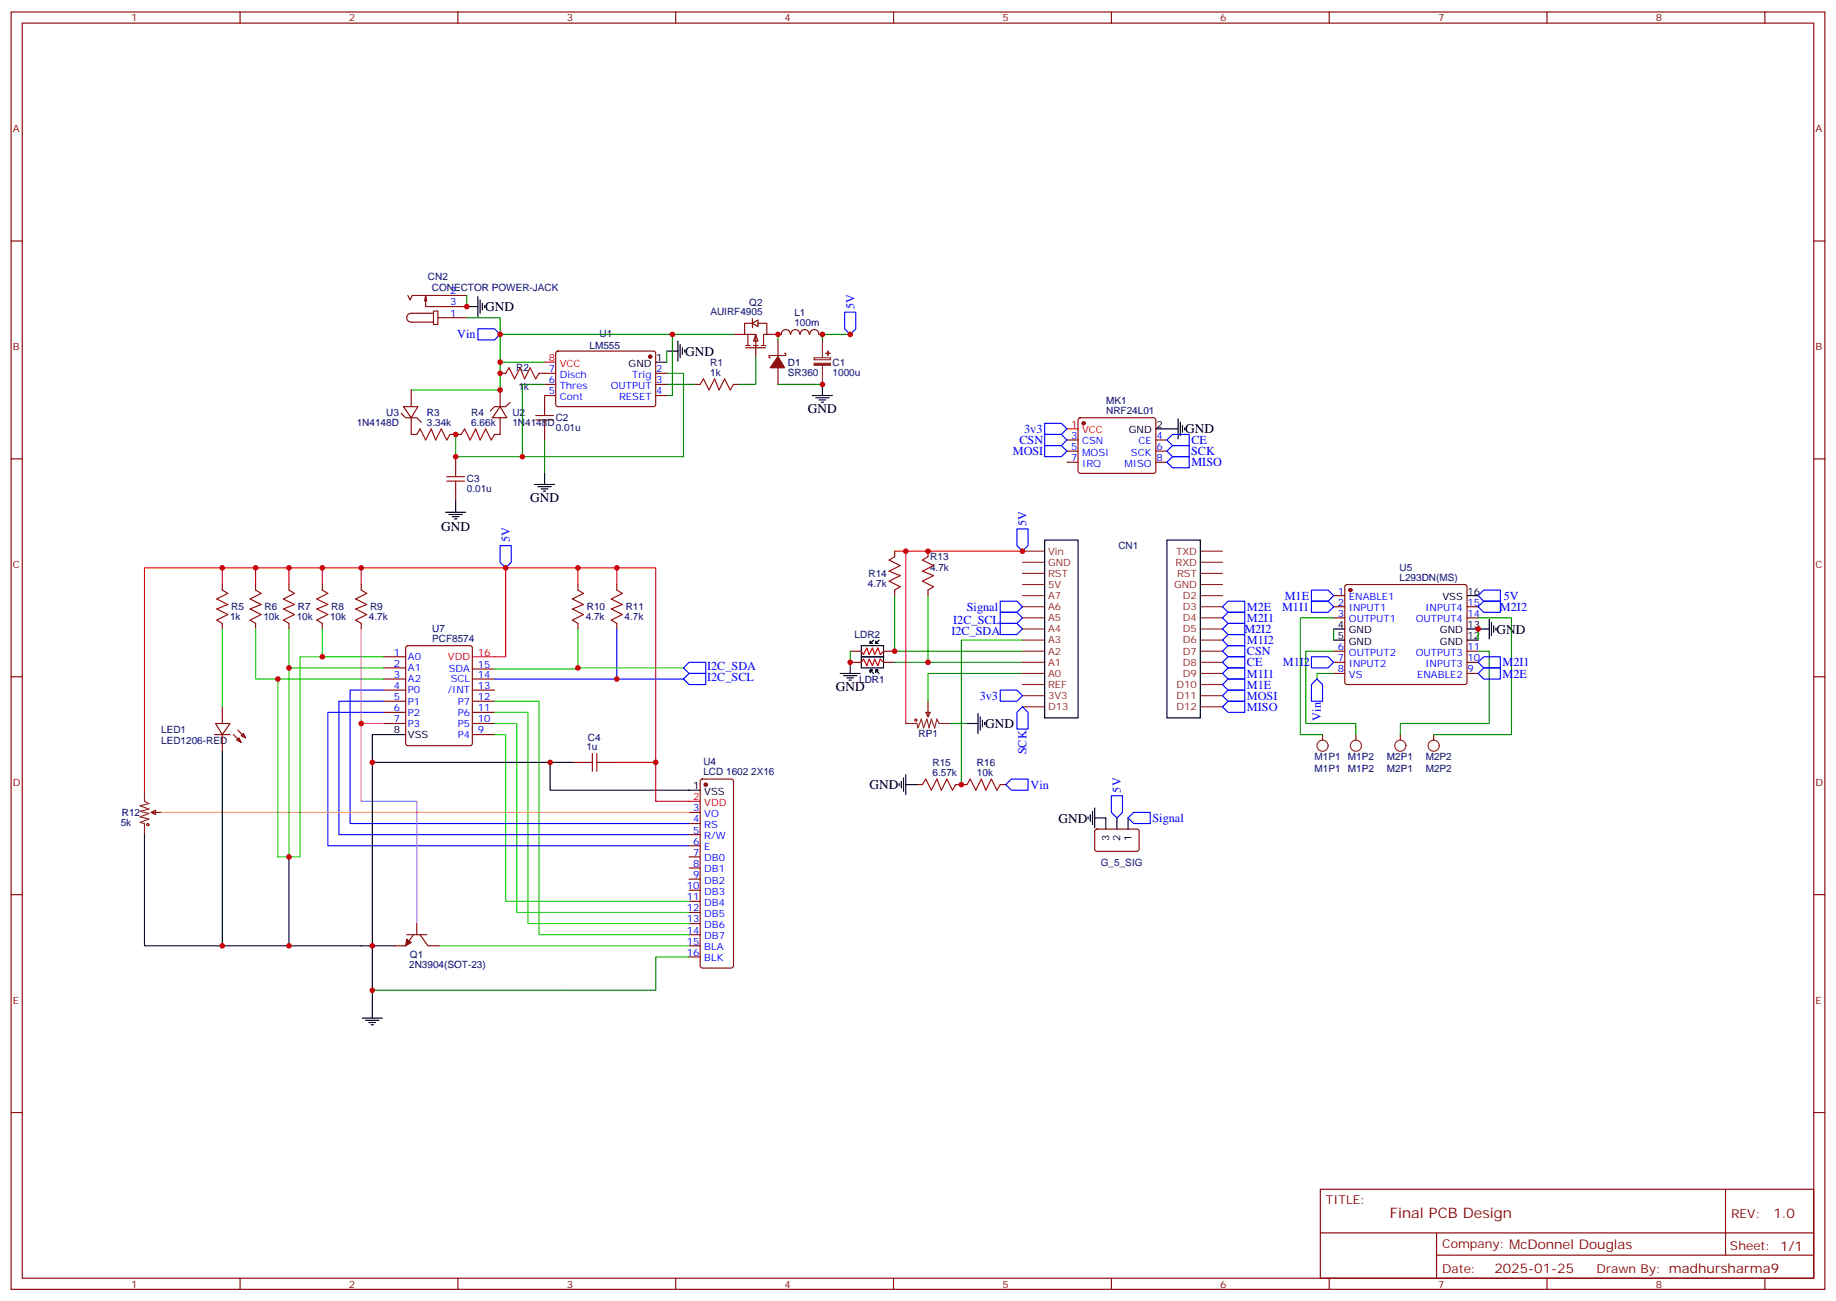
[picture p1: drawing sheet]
<svg xmlns="http://www.w3.org/2000/svg" width="583mm" height="413mm" viewBox="0 0 583 413" stroke-linecap="round" stroke-linejoin="round" font-family="sans-serif">
<g fill="none" stroke="#870000" stroke-width=".35">
<path d="M3.5 3.8h575.8v405.4h-575.8zM7.1 7.3h568.6v398.3h-568.6zM76.2 3.8v3.5M145.3 3.8v3.5M214.5 3.8v3.5M283.6 3.8v3.5M352.8 3.8v3.5M421.9 3.8v3.5M491.1 3.8v3.5M560.2 3.8v3.5M3.5 76.5h3.6M575.7 76.5h3.6"/>
<path d="M172.9 118.5h3.5M176.6 111.6l.5-.2 30.6 .1 .4 .6v16.5l-.7 .4h-30.6l-.4-.7v-16.2zM208.1 118.5h3.6M172.9 122h3.5M172.9 125.5h3.5M208.1 122h3.6M208.1 125.5h3.6M3.5 145.6h3.6M575.7 145.6h3.6M3.5 214.8h3.6M575.7 214.8h3.6M3.5 283.9h3.6"/>
<path d="M575.7 283.9h3.6M3.5 353.1h3.6M575.7 353.1h3.6M419.1 377.4h156.6v28.2h-156.6zM547.7 377.4v20.9M419.1 391.2h156.5M456 398.3h119.6M456 391.2v14.2M76.2 405.6v3.6M145.3 405.6v3.6M214.5 405.6v3.6M283.6 405.6v3.6"/>
<path d="M352.8 405.6v3.6M421.9 405.6v3.6M491.1 405.6v3.6M560.2 405.6v3.6"/>
</g>
<path d="M172.9 114.9h3.5" fill="none" stroke="#f00" stroke-width=".35"/>
<path d="M208.1 114.9h3.6" fill="none" stroke="#000" stroke-width=".35"/>
<circle cx="206.4" cy="113.2" r=".53" fill="#870000" stroke="#870000" stroke-width=".35"/>
<g fill="#fff" stroke="#870000" stroke-width=".35">
<path d="M239.9 106.1l.7 2.1h-1.4z"/>
<path d="M238.8 102.6l1.8-1.1v2.1z"/>
</g>
<g fill="none" stroke="#870000" stroke-width=".35">
<path d="M129.5 93.8l.7 1.4 .7-1.4h17.3M134.8 95.5l.3-1.7v3.5h13.1M135.1 93.8l.4 1.7M137.6 98.7h1.4v4.2h-1.4zM137.6 99.4h-7.1a1.41 1.41 0 0 0-1.4 1.4 1.41 1.41 0 0 0 1.4 1.4h7.1M139 100.8h9.2M158.7 118.5h1.8M171.1 118.5h1.8M232.8 106.1h3.6M236.7 110.3h6.4M236.7 109.6h1.4M237.4 106.1v3.5"/>
<path d="M238.8 102.6h-2.4v3.5h3.5v7.1M238.8 101.2v2.8M239.2 109.6h1.4M240.6 102.6h2.8v3.5h-1v3.5M241.7 109.6h1.4M243.4 106.1h4.6M246.9 107.9v5.3M246.9 116.7v5.3M248 106.1a1.41 1.41 0 0 1 1.5-1.5 1.41 1.41 0 0 1 1.4 1.5M249.1 112.1h.3v.7h-5.3v.7h.4M251 106.1a1.41 1.41 0 0 1 1.4-1.5 1.41 1.41 0 0 1 1.4 1.5M254 106.1a1.41 1.41 0 0 1 1.4-1.5 1.41 1.41 0 0 1 1.4 1.5"/>
<path d="M257.1 106.1a1.41 1.41 0 0 1 1.4-1.5 1.41 1.41 0 0 1 1.4 1.5M260 106.1h1.1M127.4 131.2l1.4 1.4h3.5l1.4 1.4M128.1 129h4.5l-2.1 3.6zM130.5 123.8v5.2M130.5 132.6v5.3h1.8M142.9 137.9h3.5M158.7 129l2.2 3.6h-4.6zM158.7 123.8v5.2M158.7 132.6v5.3h-1.7M161.9 127.6l-1.4 1.4h-3.5l-1.4 1.5M172.9 125.5v3.5"/>
<path d="M172.9 136.1v3.5M220.5 122h1.7M232.8 122h1.8M338.7 139.6h3.5M342.4 132.8l.5-.2h23.3l.5 .2 .2 .5-.1 16.5-.6 .4-23.6-.1-.4-.6v-16.2zM366.9 139.6h3.5M144.6 144.9v3.5M144.6 155.5v3.5M338.7 146.7h3.5M338.7 143.2h3.5M366.9 146.7h3.5M366.9 143.2h3.5"/>
<path d="M284 174.9v1.8M294.6 174.9v1.8M70.6 185.5v1.8M70.6 197.8v1.8M81.1 185.5v1.8M81.1 197.8v1.8M91.7 185.5v1.8M91.7 197.8v1.8M102.3 185.5v1.8M102.3 197.8v1.8M114.7 185.5v1.8M114.7 197.8v1.8"/>
<path d="M183.4 185.5v1.8M183.4 197.8v1.8M195.8 185.5v1.8M195.8 197.8v1.8M284 187.3v1.7M294.6 187.3v1.7M423.3 189h3.6M423.3 192.5h3.6M423.3 196.1h3.6M427.1 185.7l.5-.2h37.4l.5 .2 .2 .5v30.3l-.3 .5-.4 .2h-37.4l-.5-.2-.2-.5v-30.3zM465.7 192.5h3.5M465.7 196.1h3.5"/>
<path d="M121.7 208.4h7.1M121.7 211.9h7.1M121.7 215.5h7.1M121.7 219h7.1M129 205.1l.5-.2h19.7l.7 .4v30.6l-.4 .7h-20l-.7-.4v-30.6zM149.9 215.5h7.1M149.9 219h7.1M149.9 212.3h7.1M269.9 210.2h3.5M269.9 206.7h3.5M280.5 210.2h3.5M280.5 206.7h3.5"/>
<path d="M423.3 210.2h3.6M423.3 206.7h3.6M423.3 213.7h3.6M465.7 210.2h3.5M465.7 206.7h3.5M465.7 213.7h3.5M68.1 233.1h4.9M68.4 229.6h4.6l-2.4 3.5zM70.6 224.3v5.3M70.6 233.1v5.3M74.1 233.1l2.5 2.5M75.5 231.7l2.5 2.5"/>
<path d="M75.8 234.2l.8 1.4-1.5-.7zM76.6 233.5l.7-.7 .7 1.4zM121.7 222.5h7.1M121.7 226.1h7.1M121.7 229.6h7.1M149.9 222.5h7.1M149.9 226.1h7.1M149.9 229.6h7.1M149.9 233.1h7.1M293.9 226.1h1.4l-.7 1.4zM294.6 222.5v5M419.8 233.1v1.8"/>
<path d="M430.4 233.1v1.8M444.5 233.1v1.8M455.1 233.1v1.8M48 257.8l1.4-.7v1.4zM48 257.8h3.2M181.7 241.9h3.5M192.3 241.9h3.5M218.7 257.8h3.5M222.5 247.4l.5-.2h9.1l.5 .2 .2 .5v58.6l-.2 .5-.5 .2h-9.1l-.5-.2-.3-.5v-58.6zM291 249h1.8M303.4 249h3.5M317.5 249h1.8"/>
<path d="M218.7 261.3h3.5M218.7 264.9h3.5M218.7 268.4h3.5M218.7 271.9h3.5M218.7 275.4h3.5M218.7 279h3.5M347.7 263.3l.5-.2 13 .1 .4 .6-.1 5.9-.6 .5-13-.1-.4-.6v-5.7zM129.1 296.6h6.4M131.2 296.6l-2.4 3.5h-3.6M132.3 293.1v3.5M133.3 296.6l2.5 3.5h3.5M218.7 282.5h3.5"/>
<path d="M218.7 286h3.5M218.7 289.6h3.5M218.7 293.1h3.5M218.7 296.6h3.5M218.7 300.1h3.5M218.7 303.7h3.5"/>
</g>
<g fill="none" stroke="#a10000" stroke-width=".35">
<path d="M160.5 118.5l1.1-1.8 1.7 3.5 1.8-3.5 1.4 3.5 1.8-3.5 1.7 3.5 1.1-1.7M132.3 137.9l1-1.8 1.8 3.5 1.8-3.5 1.4 3.5 1.8-3.5 1.7 3.5 1.1-1.7M146.4 137.9l1.1-1.8 1.7 3.5 1.8-3.5 1.4 3.5 1.8-3.5 1.7 3.5 1.1-1.7M170 133.3h5.7M170 131.9h5.7M172.9 129v2.9M172.9 133.3v2.8M222.2 122l1.1-1.8 1.8 3.6 1.7-3.6 1.4 3.6 1.8-3.6 1.8 3.6 1-1.8M141.8 152.7h5.7M141.8 151.3h5.7M144.6 148.4v2.9M144.6 152.7v2.8"/>
<path d="M284 176.7l-1.8 1 3.6 1.8-3.6 1.8 3.6 1.4-3.6 1.7 3.6 1.8-1.8 1.1M294.6 176.7l-1.8 1 3.5 1.8-3.5 1.8 3.5 1.4-3.5 1.7 3.5 1.8-1.7 1.1M70.6 187.3l1.7 1-3.5 1.8 3.5 1.7-3.5 1.5 3.5 1.7-3.5 1.8 1.8 1M81.1 187.3l1.8 1-3.5 1.8 3.5 1.7-3.5 1.5 3.5 1.7-3.5 1.8 1.7 1M91.7 187.3l1.8 1-3.5 1.8 3.5 1.7-3.5 1.5 3.5 1.7-3.5 1.8 1.7 1M102.3 187.3l1.8 1-3.6 1.8 3.6 1.7-3.6 1.5 3.6 1.7-3.6 1.8 1.8 1M114.7 187.3l1.7 1-3.5 1.8 3.5 1.7-3.5 1.5 3.5 1.7-3.5 1.8 1.8 1M183.4 187.3l1.8 1-3.5 1.8 3.5 1.7-3.5 1.5 3.5 1.7-3.5 1.8 1.7 1M195.8 187.3l1.8 1-3.6 1.8 3.6 1.7-3.6 1.5 3.6 1.7-3.6 1.8 1.8 1M188 239.1v5.7M189.4 239.1v5.7M185.2 241.9h2.8"/>
<path d="M189.4 241.9h2.9M292.8 249l1.1-1.8 1.7 3.6 1.8-3.6 1.4 3.6 1.8-3.6 1.7 3.6 1.1-1.8M306.9 249l1.1-1.8 1.7 3.6 1.8-3.6 1.4 3.6 1.8-3.6 1.7 3.6 1.1-1.8"/>
<circle cx="290.7" cy="228.5" r=".35"/>
<circle cx="46.9" cy="261.7" r=".35"/>
</g>
<g fill="none" stroke="#008700" stroke-width=".35">
<path d="M148.2 93.8v3.5M148.2 100.8h10.5v5.3M158.7 114.9v8.9h-28.2M211.7 118.5h5.3v26.4h-51.2M211.7 111.4v3.5M213.4 106.1v19.4h-1.7M232.8 106.1h-74.1v8.8h14.2M239.9 113.2v8.8h-5.3M246.9 106.1v1.8M269.9 106.1h-8.8v1.8M172.9 122h-7.1v22.9h-21.2v-7M172.9 139.6v10.6"/>
<path d="M211.7 122h8.8M246.9 122h14.2M284 189v17.7h40.6M294.6 189v21.2M423.3 196.1h-10.6v37h7.1M423.3 199.6v3.5M469.2 196.1h10.6v37h-24.7M469.2 199.6v3.5M269.9 206.7v3.5M284 210.2h40.6M324.6 213.7h-30v8.8M324.6 203.1h-19.4v45.9"/>
<path d="M423.3 206.7h-8.8v22.9h15.9v3.5M423.3 213.7h-5.3v1.8M469.2 206.7h3.5v22.9h-28.2v3.5M301.6 229.6h5.3M218.7 303.7h-10.6v10.6h-89.9"/>
</g>
<g fill="#870000" stroke="#870000" stroke-width=".35">
<path d="M246.9 113.2l2.2 3.5h-4.6z"/>
<path d="M129.1 298l1.4 1.1-1.7 1z"/>
<circle cx="224" cy="249" r=".53"/>
<circle cx="428.6" cy="187.3" r=".53"/>
<circle cx="344" cy="134.3" r=".53"/>
</g>
<g fill="none" stroke="#8c2424" stroke-width=".35">
<path d="M258.4 113.5h5.2v.7h-5.2zM261.1 107.9v5.6M261.1 116v6M324.6 178.4h7M324.6 174.9h7M381 178.4h7.1M381 174.9h7.1M324.6 199.6h7M324.6 196.1h7M324.6 192.5h7M324.6 189h7M324.6 185.5h7"/>
<path d="M324.6 182h7M381 199.6h7.1M381 196.1h7.1M381 192.5h7.1M381 189h7.1M381 185.5h7.1M381 182h7.1M324.6 217.2h7M324.6 213.7h7M324.6 210.2h7M324.6 206.7h7M324.6 203.1h7"/>
<path d="M381 217.2h7.1M381 213.7h7.1M381 210.2h7.1M381 206.7h7.1M381 203.1h7.1M287.5 229.6h3.5l.4 1.4 1.1-2.8 .7 2.8 1-2.8 .7 2.8 .7-2.8 1.1 2.8 .7-2.8 .7 1.4h3.5M324.6 220.8h7M324.6 224.3h7M381 220.8h7.1M381 224.3h7.1M45.9 250.8v3.5l1.4 .7-2.9 .7 2.9 1.1-2.9 .7 2.9 .7-2.9 1 2.9 .7-2.9 1.1 1.5 .3v3.6"/>
<circle cx="419.8" cy="236.6" r="1.76"/>
<circle cx="430.4" cy="236.6" r="1.76"/>
<circle cx="444.5" cy="236.6" r="1.76"/>
<circle cx="455.1" cy="236.6" r="1.76"/>
</g>
<g fill="#8c2424" stroke="#8c2424" stroke-width=".35">
<path d="M258.4 115.3h5.2v.6h-5.2z"/>
<path d="M262.1 112.1h1.4z"/>
<path d="M262.8 111.4v1.4z"/>
</g>
<g fill="none" stroke="#000" stroke-width=".35">
<path d="M148.2 97.3h3.5M151.7 94.1v6.4M152.4 95.2v4.2M153.1 96.2v2.2M153.8 96.9v.7M211.7 111.4h3.5M215.2 108.2v6.4M215.9 109.3v4.2M216.6 110.3v2.2M217.3 111.1v.7M257.9 125.5h6.3M258.9 126.2h4.3"/>
<path d="M260 126.9h2.1M260.7 127.6h.7M261.1 122v3.5M366.9 136.1h7M373.9 132.9v6.4M374.6 134v4.2M375.4 135v2.2M376.1 135.7v.8M144.6 159v3.6M169.7 153.7h6.3M170.7 154.4h4.3M171.8 155.2h2.1"/>
<path d="M172.5 155.9h.7M172.9 150.2v3.5M141.5 162.6h6.3M142.5 163.3h4.3M143.6 164h2.1M144.3 164.7h.7M331.6 171.4h10.6v56.4h-10.6zM370.4 171.4h10.6v56.4h-10.6zM423.3 199.6h3.6M465.7 199.6h7M465.7 189h3.5M472.7 196.4v6.4"/>
<path d="M473.4 197.5v4.2M474.1 198.5v2.2M474.8 199.2v.8M266.7 213.7h6.3M267.8 214.4h4.2M268.8 215.1h2.1M269.5 215.8h.7M269.9 210.2v3.5M273.4 208.4h7.1v3.5h-7.1zM273.4 204.9h7.1v3.5h-7.1zM276.2 212.7h.7h-.7v.7v-.7l1.1 1M277.3 203.1l-1.1 1.1v-.7v.7h.7h-.7"/>
<path d="M278 212.7h.7h-.7v.7v-.7l1 1M279 203.1l-1 1.1v-.7v.7h.7h-.7M423.3 203.1h3.6M465.7 203.1h3.5M70.6 238.4v61.7M128.8 233.1h-10.6v8.8h63.5M306.9 229.6h3.5M310.4 226.4v6.4M311.1 227.5v4.2M311.9 228.5v2.1M312.6 229.2v.7M118.2 241.9v81.2"/>
<path d="M174.6 241.9v8.9h47.6M285.4 248.6v.7M286.1 247.9v2.1M286.8 246.9v4.2M287.5 249h3.5M287.5 245.8v6.4M345.4 259.2v.7M346.1 258.5v2.1M346.8 257.5v4.2M347.5 259.6h3.5v3.5M347.5 256.4v6.3M354.5 259.6v3.5"/>
<path d="M358.1 259.6v3.5M45.9 264.9v35.2h79.3M91.7 271.9v28.2M115 323.1h6.4M116.1 323.8h4.2M117.1 324.5h2.1M117.8 325.2h.7"/>
</g>
<g fill="none" stroke="#00f" stroke-width=".35">
<path d="M268.1 99.1h3.5v5.3l-1.7 1.7-1.8-1.7zM151.7 104.4h5.3l1.7 1.7-1.7 1.8h-5.3zM331.6 134.3h5.3l1.8 1.8-1.8 1.8h-5.3zM331.6 137.9h5.3l1.8 1.7-1.8 1.8h-5.3zM370.4 139.6l1.8-1.7h5.3v3.5h-5.3zM331.6 141.4h5.3l1.8 1.8-1.8 1.7h-5.3zM370.4 143.2l1.8-1.8h5.3v3.5h-5.3zM370.4 146.7l1.8-1.8h5.3v3.5h-5.3zM158.7 173.1h3.6v5.3l-1.8 1.8-1.8-1.8zM322.8 167.9h3.5v5.2l-1.7 1.8-1.8-1.8zM195.8 199.6v15.9h-38.8M317.5 194.3h5.3l1.8 1.8-1.8 1.7h-5.3z"/>
<path d="M317.5 197.8h5.3l1.8 1.8-1.8 1.8h-5.3zM317.5 190.8h5.3l1.8 1.7-1.8 1.8h-5.3zM388.1 196.1l1.7-1.8h5.3v3.5h-5.3zM389.8 190.8h5.3v3.5h-5.3l-1.7-1.8zM389.8 197.8h5.3v3.6h-5.3l-1.7-1.8zM416.3 187.3h5.3l1.7 1.7-1.7 1.8h-5.3zM416.3 190.8h5.3l1.7 1.7-1.7 1.8h-5.3zM469.2 192.5l1.8-1.7h5.2v3.5h-5.2zM469.2 189l1.8-1.7h5.2v3.5h-5.2zM121.7 219h-10.6v42.3h107.6M195.8 215.5h21.2M217 211.9l1.7-1.7h5.3v3.5h-5.3z"/>
<path d="M217 215.5l1.7-1.8h5.3v3.5h-5.3zM317.5 219h5.3l1.8 1.8-1.8 1.7h-5.3zM388.1 206.7l1.7-1.8h5.3v3.5h-5.3zM388.1 210.2l1.7-1.8h5.3v3.5h-5.3zM388.1 217.2l1.7-1.7h5.3v3.5h-5.3zM388.1 203.1l1.7-1.7h5.3v3.5h-5.3zM389.8 211.9h5.3v3.6h-5.3l-1.7-1.8zM416.3 208.4h5.3l1.7 1.8-1.7 1.7h-5.3zM418 215.5l1.8 1.7v5.3h-3.5v-5.3zM469.2 213.7l1.8-1.8h5.2v3.6h-5.2zM469.2 210.2l1.8-1.8h5.2v3.5h-5.2zM121.7 226.1h-17.6v42.3h114.6"/>
<path d="M121.7 222.5h-14.1v42.4h111.1M322.8 226.1l1.8-1.8 1.7 1.8v5.3h-3.5zM388.1 220.8l1.7-1.8h5.3v3.5h-5.3zM389.8 222.5h5.3v3.6h-5.3l-1.7-1.8zM319.3 249l1.7-1.8h5.3v3.6h-5.3zM352.8 252.5h3.5v5.3l-1.8 1.8-1.7-1.8zM358.1 259.6l1.7-1.8h5.3v3.5h-5.3z"/>
</g>
<g fill="none" stroke="#f00" stroke-width=".35">
<path d="M338.7 136.1h3.5M284 174.9h40.6M287.5 174.9v54.7M70.6 180.2h-24.7v70.6M81.1 180.2h-10.5v5.3M91.7 180.2h-10.6v5.3M102.3 180.2h-10.6v5.3M114.7 180.2h-12.4v5.3M160.5 180.2v28.2h-10.6M160.5 180.2h35.3v5.3M160.5 180.2h-45.8v5.3M183.4 180.2v5.3"/>
<path d="M195.8 180.2h12.3v74.1h14.1M195.8 241.9h12.3"/>
</g>
<path d="M70.6 199.6v24.7M81.1 199.6v15.9h40.6M91.7 199.6v12.3h30M102.3 199.6v8.8h19.4M183.4 199.6v12.7h-26.4M157 222.5h14.1v74.1h47.6M157 226.1h10.6v67h51.1M157 229.6h7v60h54.7M157 233.1h3.5v52.9h58.2" fill="none" stroke="#0c0" stroke-width=".35"/>
<path d="M51.2 257.8h167.5" fill="none" stroke="#f90" stroke-width=".35"/>
<path d="M114.7 199.6v30h7M114.7 229.6v24.7h17.6v38.8" fill="none" stroke="#f0f" stroke-width=".35"/>
<path d="M91.7 211.9v60M102.3 208.4h-7.1v63.5h-7v-56.4M183.4 211.9h33.6M139.3 300.1h79.4" fill="none" stroke="#3c0" stroke-width=".35"/>
<path d="M273.4 210.2l.7-1.1 1.1 2.1 .7-2.1 1 2.1 .7-2.1 1.1 2.1 .7-2.1 1.1 1.1M273.4 206.7l.7 1 1.1-2.1 .7 2.1 1-2.1 .7 2.1 1.1-2.1 .7 2.1 1.1-1" fill="none" stroke="#c00" stroke-width=".35"/>
<g fill="#c00">
<circle cx="261.1" cy="122" r=".88"/>
<circle cx="246.9" cy="106.1" r=".88"/>
<circle cx="261.1" cy="106.1" r=".88"/>
<circle cx="158.8" cy="123.8" r=".88"/>
<circle cx="158.8" cy="118.5" r=".88"/>
<circle cx="158.8" cy="114.9" r=".88"/>
<circle cx="213.4" cy="106.1" r=".88"/>
<circle cx="158.8" cy="106.1" r=".88"/>
<circle cx="144.6" cy="137.9" r=".88"/>
<circle cx="144.6" cy="144.9" r=".88"/>
<circle cx="91.7" cy="271.9" r=".88"/>
<circle cx="118.2" cy="314.3" r=".88"/>
<circle cx="183.4" cy="211.9" r=".88"/>
<circle cx="183.4" cy="180.2" r=".88"/>
<circle cx="195.8" cy="180.2" r=".88"/>
<circle cx="174.6" cy="241.9" r=".88"/>
<circle cx="91.7" cy="211.9" r=".88"/>
<circle cx="70.6" cy="300.1" r=".88"/>
<circle cx="70.6" cy="180.2" r=".88"/>
<circle cx="102.3" cy="180.2" r=".88"/>
<circle cx="91.7" cy="180.2" r=".88"/>
<circle cx="81.1" cy="180.2" r=".88"/>
<circle cx="88.2" cy="215.5" r=".88"/>
<circle cx="102.3" cy="208.4" r=".88"/>
<circle cx="91.7" cy="300.1" r=".88"/>
<circle cx="114.7" cy="180.2" r=".88"/>
<circle cx="114.7" cy="229.6" r=".88"/>
<circle cx="118.2" cy="300.1" r=".88"/>
<circle cx="118.2" cy="241.9" r=".88"/>
<circle cx="208.1" cy="241.9" r=".88"/>
<circle cx="195.8" cy="215.5" r=".88"/>
<circle cx="269.9" cy="210.2" r=".88"/>
<circle cx="294.6" cy="210.2" r=".88"/>
<circle cx="165.8" cy="144.9" r=".88"/>
<circle cx="284" cy="206.7" r=".88"/>
<circle cx="305.2" cy="249" r=".88"/>
<circle cx="148.2" cy="97.3" r=".88"/>
<circle cx="469.2" cy="199.6" r=".88"/>
<circle cx="324.6" cy="174.9" r=".88"/>
<circle cx="287.5" cy="174.9" r=".88"/>
<circle cx="294.6" cy="174.9" r=".88"/>
<circle cx="160.5" cy="180.2" r=".88"/>
<circle cx="269.9" cy="106.1" r=".88"/>
</g>
<text font-size="4.6" fill="#800" x="441.2" y="386.4">Final PCB Design</text>
<g font-size="4.2">
<text x="154" y="98.7">GND</text>
<text x="217.5" y="112.8">GND</text>
<text x="256.5" y="131.2">GND</text>
<text x="376.2" y="137.5">GND</text>
<text x="168.3" y="159.4">GND</text>
<text x="140.1" y="168.6">GND</text>
<text x="475" y="201">GND</text>
<text x="265.3" y="219.4">GND</text>
<text x="312.7" y="231">GND</text>
<text x="276" y="250.4">GND</text>
<text x="336" y="261">GND</text>
</g>
<g font-size="4.2" fill="#800">
<text x="562.9" y="386.7">1.0</text>
<text x="474.4" y="404">2025-01-25</text>
</g>
<g font-size="3.9" fill="#00f">
<text x="271.2" y="97.9" transform="rotate(-90 271.2 97.9)">5V</text>
<text x="145.2" y="107.3">Vin</text>
<text x="325.1" y="137.4">3v3</text>
<text x="323.6" y="140.9">CSN</text>
<text x="378.2" y="140.9">CE</text>
<text x="321.5" y="144.4">MOSI</text>
<text x="378.1" y="144.5">SCK</text>
<text x="378.2" y="148">MISO</text>
<text x="325.8" y="166.8" transform="rotate(-90 325.8 166.8)">5V</text>
<text x="161.8" y="172" transform="rotate(-90 161.8 172)">5V</text>
<text x="407.8" y="190.3">M1E</text>
<text x="477.4" y="190.3">5V</text>
<text x="302.6" y="198">I2C_SCL</text>
<text x="306.9" y="193.8">Signal</text>
<text x="395.8" y="193.9">M2E</text>
<text x="395.8" y="197.4">M2I1</text>
<text x="407" y="193.8">M1I1</text>
<text x="476.1" y="193.9">M2I2</text>
<text x="302" y="201.4">I2C_SDA</text>
<text x="395" y="201">M2I2</text>
<text x="395.8" y="208">CSN</text>
<text x="395.8" y="204.4">M1I2</text>
<text x="224.5" y="212.7">I2C_SDA</text>
<text x="395.8" y="211.5">CE</text>
<text x="395.8" y="215">M1I1</text>
<text x="407.2" y="211.5">M1I2</text>
<text x="477" y="215">M2E</text>
<text x="477" y="211.5">M2I1</text>
<text x="224.5" y="216.2">I2C_SCL</text>
<text x="395.8" y="218.5">M1E</text>
<text x="311" y="222">3v3</text>
<text x="395.8" y="225.6">MISO</text>
<text x="395.8" y="222">MOSI</text>
<text x="419.2" y="228.7" transform="rotate(-90 419.2 228.7)">Vin</text>
<text x="325.8" y="239.4" transform="rotate(-90 325.8 239.4)">SCK</text>
<text x="327.1" y="250.3">Vin</text>
<text x="355.8" y="251.5" transform="rotate(-90 355.8 251.5)">5V</text>
<text x="365.8" y="260.8">Signal</text>
</g>
<g font-size="3.9" fill="#800">
<text x="420.9" y="382">TITLE:</text>
<text x="549.5" y="386.7">REV:</text>
<text x="457.8" y="396.2">Company: McDonnel Douglas</text>
<text x="549.1" y="396.8">Sheet: 1/1</text>
<text x="457.8" y="403.9">Date:</text>
<text x="506.8" y="403.9">Drawn By: madhursharma9</text>
</g>
<g font-size="3.2" fill="#800">
<text x="41.6" y="6.8">1</text>
<text x="110.8" y="6.8">2</text>
<text x="179.9" y="6.8">3</text>
<text x="249.1" y="6.8">4</text>
<text x="318.2" y="6.8">5</text>
<text x="387.3" y="6.8">6</text>
<text x="456.5" y="6.8">7</text>
<text x="525.6" y="6.8">8</text>
<text x="4.1" y="41.9">A</text>
<text x="576.3" y="41.9">A</text>
<text x="4.1" y="111.1">B</text>
<text x="576.3" y="111.1">B</text>
<text x="4.1" y="180.2">C</text>
<text x="576.3" y="180.2">C</text>
<text x="4.1" y="249.3">D</text>
<text x="576.3" y="249.3">D</text>
<text x="4.1" y="318.5">E</text>
<text x="576.3" y="318.5">E</text>
<text x="41.6" y="408.6">1</text>
<text x="110.8" y="408.6">2</text>
<text x="179.9" y="408.6">3</text>
<text x="249.1" y="408.6">4</text>
<text x="318.2" y="408.6">5</text>
<text x="387.3" y="408.6">6</text>
<text x="456.5" y="408.6">7</text>
<text x="525.6" y="408.6">8</text>
</g>
<g font-size="3.2" fill="#000080">
<text x="135.8" y="89">CN2</text>
<text x="137.1" y="92.2">CONECTOR POWER-JACK</text>
<text x="225.5" y="100.1">AUIRF4905</text>
<text x="237.8" y="97">Q2</text>
<text x="252.2" y="100.4">L1</text>
<text x="190.3" y="107">U1</text>
<text x="252.2" y="103.5">100m</text>
<text x="187.1" y="110.8">LM555</text>
<text x="163.9" y="117.8">R2</text>
<text x="225.4" y="119.2">1k</text>
<text x="225.4" y="116">R1</text>
<text x="250.1" y="119.3">SR360</text>
<text x="250.1" y="116.1">D1</text>
<text x="264.3" y="119.3">1000u</text>
<text x="264.3" y="116.1">C1</text>
<text x="164.6" y="123.8">1k</text>
<text x="122.6" y="132">U3</text>
<text x="135.5" y="131.9">R3</text>
<text x="149.6" y="131.9">R4</text>
<text x="162.6" y="132">U2</text>
<text x="351.1" y="131.4">NRF24L01</text>
<text x="351.1" y="128.2">MK1</text>
<text x="113.2" y="135.1">1N4148D</text>
<text x="135.5" y="135">3.34k</text>
<text x="149.6" y="135">6.66k</text>
<text x="162.6" y="135.1">1N4148D</text>
<text x="176.4" y="136.9">0.01u</text>
<text x="176.4" y="133.7">C2</text>
<text x="148.2" y="153.1">C3</text>
<text x="148.2" y="156.3">0.01u</text>
<text x="295.3" y="177.8">R13</text>
<text x="355" y="174.3">CN1</text>
<text x="275.7" y="183.1">R14</text>
<text x="295.2" y="181.3">4.7k</text>
<text x="444.2" y="184.3">L293DN(MS)</text>
<text x="444.2" y="181.1">U5</text>
<text x="275.5" y="186.3">4.7k</text>
<text x="73" y="196.8">1k</text>
<text x="73.4" y="193.6">R5</text>
<text x="83.6" y="196.8">10k</text>
<text x="84" y="193.6">R6</text>
<text x="94.2" y="196.8">10k</text>
<text x="94.5" y="193.6">R7</text>
<text x="104.8" y="196.8">10k</text>
<text x="105.1" y="193.6">R8</text>
<text x="117.1" y="196.8">4.7k</text>
<text x="117.5" y="193.6">R9</text>
<text x="185.9" y="196.8">4.7k</text>
<text x="186.3" y="193.6">R10</text>
<text x="198.3" y="196.8">4.7k</text>
<text x="198.6" y="193.6">R11</text>
<text x="137.2" y="203.8">PCF8574</text>
<text x="137.2" y="200.7">U7</text>
<text x="271.3" y="202.5">LDR2</text>
<text x="272.7" y="216.6">LDR1</text>
<text x="51.2" y="232.6">LED1</text>
<text x="51.2" y="236.1">LED1206-RED</text>
<text x="186.1" y="238.1">1u</text>
<text x="186.6" y="235.1">C4</text>
<text x="291.6" y="234">RP1</text>
<text x="223.3" y="246">LCD 1602 2X16</text>
<text x="223.3" y="242.8">U4</text>
<text x="296" y="242.9">R15</text>
<text x="310.1" y="242.9">R16</text>
<text x="417.3" y="241.3">M1P1</text>
<text x="417.3" y="244.8">M1P1</text>
<text x="427.9" y="241.3">M1P2</text>
<text x="427.9" y="244.8">M1P2</text>
<text x="440.2" y="241.3">M2P1</text>
<text x="440.2" y="244.8">M2P1</text>
<text x="452.5" y="241.3">M2P2</text>
<text x="452.5" y="244.8">M2P2</text>
<text x="296" y="246.2">6.57k</text>
<text x="310.1" y="246.2">10k</text>
<text x="38.3" y="262">5k</text>
<text x="38.7" y="258.9">R12</text>
<text x="349.4" y="274.8">G_5_SIG</text>
<text x="130.1" y="303.9">Q1</text>
<text x="129.9" y="307.1">2N3904(SOT-23)</text>
</g>
<g font-size="3.2" fill="#00f">
<text x="142.9" y="93.4">2</text>
<text x="142.9" y="100.5">1</text>
<text x="142.9" y="96.9">3</text>
<text x="174.2" y="118.1">7</text>
<text x="177.7" y="119.9">Disch</text>
<text x="200.7" y="119.9">Trig</text>
<text x="208.3" y="118.1">2</text>
<text x="174.2" y="121.6">6</text>
<text x="174.2" y="125.2">5</text>
<text x="177.7" y="123.4">Thres</text>
<text x="193.9" y="123.4">OUTPUT</text>
<text x="208.3" y="125.2">4</text>
<text x="208.3" y="121.6">3</text>
<text x="177.7" y="126.9">Cont</text>
<text x="196.5" y="126.9">RESET</text>
<text x="340" y="139.3">3</text>
<text x="340" y="142.8">5</text>
<text x="343.5" y="141">CSN</text>
<text x="361.4" y="141">CE</text>
<text x="367.1" y="142.8">6</text>
<text x="367.1" y="139.3">4</text>
<text x="340" y="146.3">7</text>
<text x="343.5" y="144.6">MOSI</text>
<text x="343.5" y="148.1">IRQ</text>
<text x="356.9" y="148.1">MISO</text>
<text x="359" y="144.6">SCK</text>
<text x="367.1" y="146.3">8</text>
<text x="424.7" y="188.7">1</text>
<text x="428.2" y="190.4">ENABLE1</text>
<text x="424.7" y="192.2">2</text>
<text x="424.7" y="195.7">3</text>
<text x="428.2" y="194">INPUT1</text>
<text x="428.2" y="197.5">OUTPUT1</text>
<text x="449.4" y="197.5">OUTPUT4</text>
<text x="452.4" y="194">INPUT4</text>
<text x="465.8" y="195.7">14</text>
<text x="465.8" y="192.2">15</text>
<text x="125" y="208.1">1</text>
<text x="129.5" y="209.5">A0</text>
<text x="424.7" y="206.3">6</text>
<text x="424.7" y="209.8">7</text>
<text x="428.2" y="208.1">OUTPUT2</text>
<text x="449.4" y="208.1">OUTPUT3</text>
<text x="465.8" y="209.8">10</text>
<text x="465.8" y="206.3">11</text>
<text x="125" y="211.6">2</text>
<text x="125" y="215.1">3</text>
<text x="129.5" y="213">A1</text>
<text x="142.4" y="213.4">SDA</text>
<text x="151.7" y="215.1">14</text>
<text x="151.7" y="211.9">15</text>
<text x="424.7" y="213.4">8</text>
<text x="428.2" y="211.6">INPUT2</text>
<text x="428.2" y="215.1">VS</text>
<text x="449.8" y="215.1">ENABLE2</text>
<text x="452.4" y="211.6">INPUT3</text>
<text x="465.8" y="213.4">9</text>
<text x="125" y="218.7">4</text>
<text x="129.5" y="216.5">A2</text>
<text x="129.5" y="220.1">P0</text>
<text x="142.1" y="220.1">/INT</text>
<text x="143.1" y="216.5">SCL</text>
<text x="151.7" y="218.7">13</text>
<text x="125" y="222.2">5</text>
<text x="125" y="225.7">6</text>
<text x="129.5" y="223.6">P1</text>
<text x="129.5" y="227.1">P2</text>
<text x="145.3" y="227.1">P6</text>
<text x="145.3" y="223.6">P7</text>
<text x="151.7" y="225.7">11</text>
<text x="151.7" y="222.2">12</text>
<text x="125" y="229.2">7</text>
<text x="129.5" y="230.6">P3</text>
<text x="145.3" y="230.6">P5</text>
<text x="151.7" y="232.8">9</text>
<text x="151.7" y="229.2">10</text>
<text x="145.3" y="234.2">P4</text>
<text x="220.1" y="257.5">3</text>
<text x="220.1" y="261">4</text>
<text x="223.6" y="259.2">VO</text>
<text x="223.6" y="262.7">RS</text>
<text x="220.1" y="264.5">5</text>
<text x="220.1" y="268">6</text>
<text x="223.6" y="266.3">R/W</text>
<text x="223.6" y="269.8">E</text>
<text x="220.1" y="271.6">7</text>
<text x="220.1" y="275.1">8</text>
<text x="223.6" y="273.3">DB0</text>
<text x="220.1" y="278.6">9</text>
<text x="223.6" y="276.9">DB1</text>
<text x="223.6" y="280.4">DB2</text>
<text x="218" y="282.2">10</text>
<text x="218" y="285.7">11</text>
<text x="223.6" y="283.9">DB3</text>
<text x="223.6" y="287.4">DB4</text>
<text x="218" y="289.2">12</text>
<text x="218" y="292.7">13</text>
<text x="223.6" y="291">DB5</text>
<text x="218" y="296.3">14</text>
<text x="218" y="299.8">15</text>
<text x="223.6" y="294.5">DB6</text>
<text x="223.6" y="298">DB7</text>
<text x="218" y="303.3">16</text>
<text x="223.6" y="301.6">BLA</text>
<text x="223.6" y="305.1">BLK</text>
</g>
<g font-size="3.2" fill="#f00">
<text x="174.2" y="114.6">8</text>
<text x="177.7" y="116.3">VCC</text>
<text x="340" y="135.7">1</text>
<text x="343.5" y="137.5">VCC</text>
<text x="142.2" y="209.5">VDD</text>
<text x="151.7" y="208.1">16</text>
<text x="220.1" y="253.9">2</text>
<text x="223.6" y="255.7">VDD</text>
</g>
<g font-size="3.2">
<text x="199.6" y="116.3">GND</text>
<text x="208.3" y="114.6">1</text>
<text x="358.3" y="137.5">GND</text>
<text x="367.1" y="135.7">2</text>
<text x="457.9" y="190.4">VSS</text>
<text x="465.8" y="188.7">16</text>
<text x="424.7" y="199.2">4</text>
<text x="424.7" y="202.8">5</text>
<text x="428.2" y="201">GND</text>
<text x="457.1" y="201">GND</text>
<text x="465.8" y="202.8">12</text>
<text x="465.8" y="199.2">13</text>
<text x="428.2" y="204.5">GND</text>
<text x="457.1" y="204.5">GND</text>
<text x="125" y="232.8">8</text>
<text x="129.5" y="234.2">VSS</text>
<text x="220.1" y="250.4">1</text>
<text x="223.6" y="252.2">VSS</text>
<text x="352.1" y="266.9" transform="rotate(-90 352.1 266.9)">3</text>
<text x="355.6" y="266.9" transform="rotate(-90 355.6 266.9)">2</text>
<text x="359.1" y="266.9" transform="rotate(-90 359.1 266.9)">1</text>
</g>
<g font-size="3.2" fill="#8d2323">
<text x="332.7" y="176">Vin</text>
<text x="332.7" y="179.5">GND</text>
<text x="373.1" y="179.5">RXD</text>
<text x="373.4" y="176">TXD</text>
<text x="332.7" y="183">RST</text>
<text x="373.6" y="183">RST</text>
<text x="332.7" y="186.5">5V</text>
<text x="332.7" y="190.1">A7</text>
<text x="372.7" y="186.5">GND</text>
<text x="375.5" y="190.1">D2</text>
<text x="332.7" y="193.6">A6</text>
<text x="332.7" y="197.1">A5</text>
<text x="375.5" y="197.1">D4</text>
<text x="375.5" y="193.6">D3</text>
<text x="332.7" y="200.7">A4</text>
<text x="375.5" y="200.7">D5</text>
<text x="332.7" y="204.2">A3</text>
<text x="332.7" y="207.7">A2</text>
<text x="375.5" y="207.7">D7</text>
<text x="375.5" y="204.2">D6</text>
<text x="332.7" y="211.2">A1</text>
<text x="332.7" y="214.8">A0</text>
<text x="375.5" y="214.8">D9</text>
<text x="375.5" y="211.2">D8</text>
<text x="332.7" y="218.3">REF</text>
<text x="332.7" y="221.8">3V3</text>
<text x="373.5" y="221.8">D11</text>
<text x="373.5" y="218.3">D10</text>
<text x="332.7" y="225.4">D13</text>
<text x="373.5" y="225.4">D12</text>
</g>
</svg>
